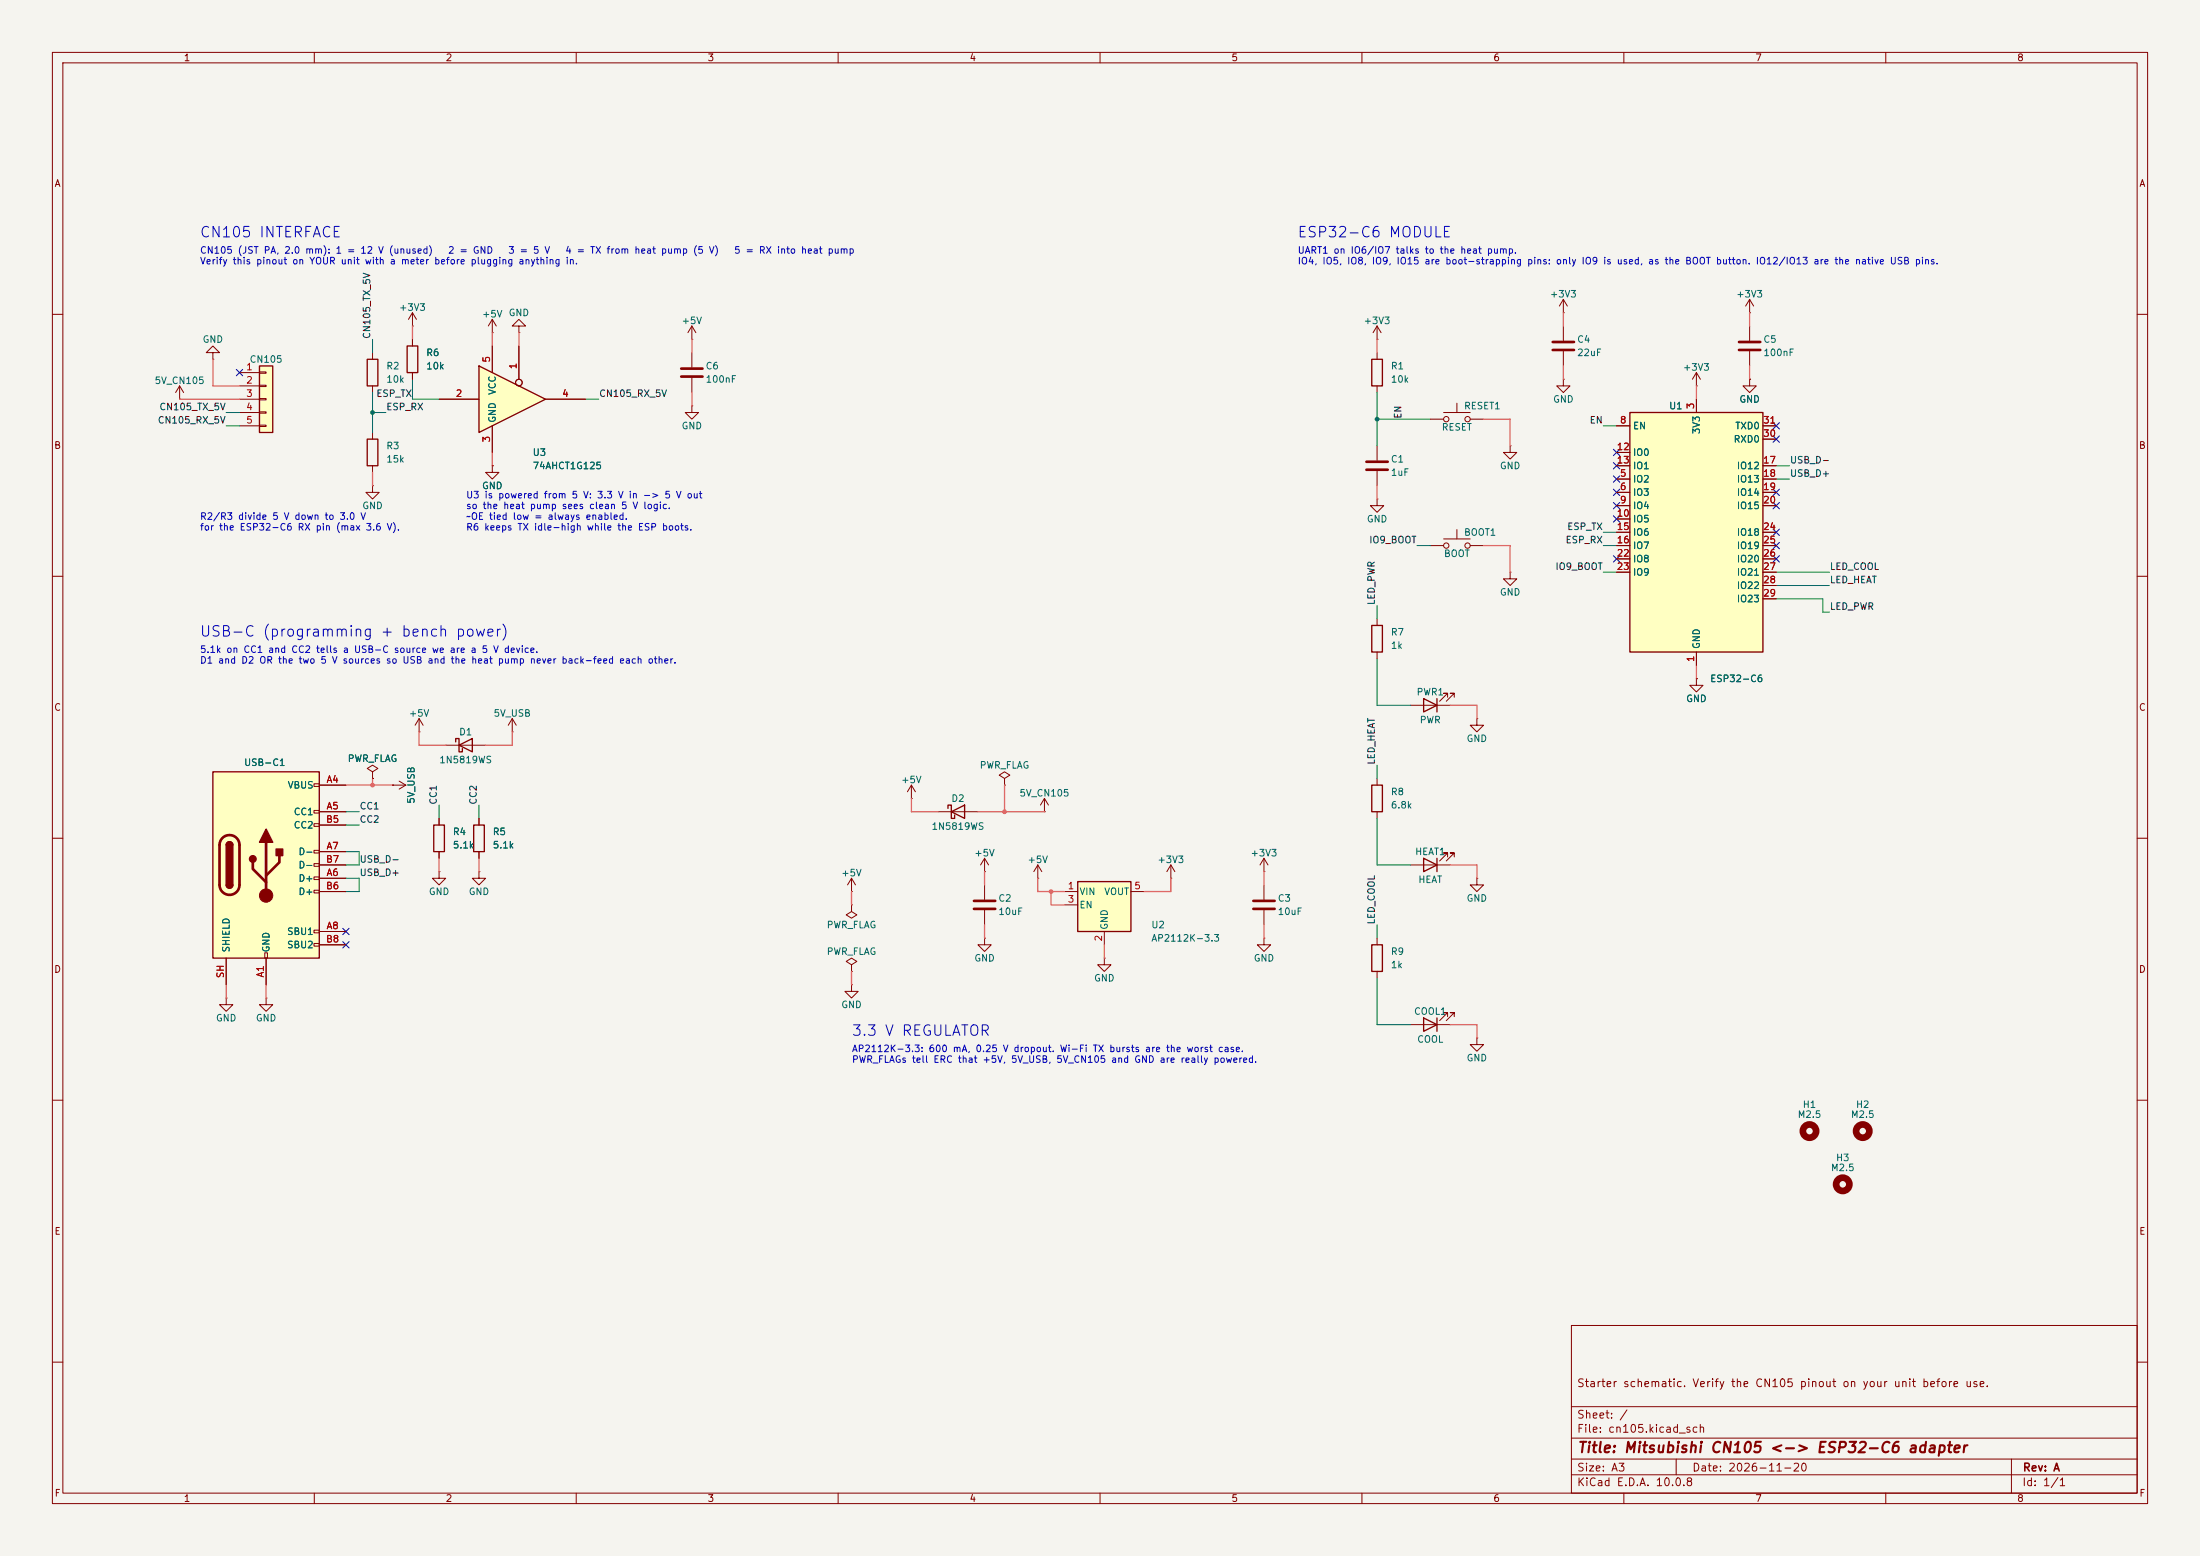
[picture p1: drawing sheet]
<svg xmlns="http://www.w3.org/2000/svg" width="420mm" height="297mm" viewBox="0 0 420 297" stroke-linecap="round" stroke-linejoin="round" font-family="sans-serif">
<path d="M0 0h420v297h-420z" fill="#f5f4ef" stroke="#f5f4ef" stroke-width=".19"/>
<g fill="none" stroke="#840000" stroke-width=".19">
<path d="M10 10h400v277h-400zM12 12h396v273h-396zM60 10v2M110 10v2M160 10v2M210 10v2M260 10v2M310 10v2M360 10v2M10 60h2M34.3 76.2h.1M34.3 73.7l-.8 1.2"/>
<path d="M34.3 73.7l.8 1.2M34.3 73.7v2.5M99.1 62.2h1.2l-1.2-1.2-1.3 1.2h1.3v1.3M99.1 63.5h.1M262.9 64.8h.1M262.9 62.2v2.6M262.9 67.3v1.3M262.9 73.7v1.2M262.9 62.2l-.8 1.3M262.9 62.2l.8 1.3M408 60h2M71.1 92.7v1.3h1.3l-1.3 1.3-1.3-1.3h1.3"/>
<path d="M71.1 92.7h.1M71.1 82.6v1.2M71.1 88.9v1.3M94 88.9v1.3h1.2l-1.2 1.2-1.3-1.2h1.3M94 88.9h.1M288.3 85.1v1.3h1.3l-1.3 1.2-1.3-1.2h1.3M288.3 85.1h.1M10 110h2M288.3 109.2v1.3h1.3l-1.3 1.3-1.3-1.3h1.3M288.3 109.2h.1M408 110h2M80 139.7h.1"/>
<path d="M80 137.2l-.8 1.2M80 137.2l.8 1.2M80 137.2v2.5M281.9 137.2v1.2h1.3l-1.3 1.3-1.2-1.3h1.2M281.9 137.2h.1M10 160h2M408 160h2M10 210h2M408 210h2M300 253h108v32h-108zM10 260h2M300 278.5h108"/>
<path d="M300 274.5h108M300 268.5h108M320 278.5v3M384 278.5v6.5M408 260h2M60 285v2M110 285v2M160 285v2M210 285v2M260 285v2M300 281.5h108M310 285v2"/>
<path d="M360 285v2"/>
</g>
<path d="M261.9 68.6h2v5.1h-2zM70.1 83.8h2v5.1h-2z" fill="none" stroke="#840000" stroke-width=".25"/>
<path d="M311.1 78.7h25.4v45.8h-25.4z" fill="#ffffc2"/>
<path d="M311.1 78.7h25.4v45.8h-25.4zM82.8 157.5h2v5.1h-2zM87 141.6v-.6h.6v2.5h.7v-.6M87.6 142.2l2.6-1.2v2.5zM90.4 157.5h2.1v5.1h-2.1z" fill="none" stroke="#840000" stroke-width=".25"/>
<g fill="none" stroke="#840000" stroke-width=".19">
<path d="M298.4 59.7h.1M298.4 57.2v2.5M298.4 57.2l-.7 1.2M298.4 57.2l.8 1.2M334 59.7h.1M334 57.2l-.8 1.2M334 57.2l.8 1.2M334 57.2v2.5M298.4 72.4v1.3h1.3l-1.3 1.2-1.2-1.2h1.2M298.4 72.4h.1M298.4 62.2v2.8M298.4 67.1v2.8"/>
<path d="M323.8 73.7h.1M323.8 71.1v2.6M323.8 76.2v2.5M323.8 71.1l-.7 1.3M323.8 71.1l.8 1.3M334 72.4v1.3h1.3l-1.3 1.2-1.3-1.2h1.3M334 72.4h.1M334 62.2v2.8M334 67.1v2.8M262.9 95.3v1.2h1.3l-1.3 1.3-1.3-1.3h1.3M262.9 95.3h.1M262.9 85.1v2.8"/>
<path d="M262.9 89.9v2.8M308.6 91.4h2.5M308.6 94h2.5M308.6 81.3h2.5M308.6 96.5h2.5M308.6 99.1h2.5M308.6 86.4h2.5M308.6 88.9h2.5M336.5 91.4h2.6M336.5 94h2.6M336.5 81.3h2.6M336.5 96.5h2.6"/>
<path d="M336.5 88.9h2.6M336.5 83.8h2.6M273 104.1h2.6M275.6 102.9h5.1M278.1 101.1v1.8M280.7 104.1h2.5M308.6 101.6h2.5M308.6 104.1h2.5M308.6 106.7h2.5M308.6 109.2h2.5M336.5 101.6h2.6M336.5 104.1h2.6"/>
<path d="M336.5 106.7h2.6M336.5 109.2h2.6M336.5 111.8h2.6M336.5 114.3h2.6M323.8 124.5v2.5M71.1 147.3l1-.6-1-.6-1 .6 1 .6v1.3M71.1 148.6h.1M74.9 149.9h.1M74.9 149.9h2.6M76.2 149.1l1.3 .8M77.5 149.9l-1.3 .7M83.8 156.2v1.3"/>
<path d="M85.1 142.2h7.6M91.4 156.2v1.3M83.8 166.4v1.2h1.3l-1.3 1.3-1.3-1.3h1.3M83.8 166.4h.1M83.8 162.6v1.2M91.4 166.4v1.2h1.3l-1.3 1.3-1.2-1.3h1.2M91.4 166.4h.1M91.4 162.6v1.2M43.2 190.5v1.3h1.2l-1.2 1.2-1.3-1.2h1.3M43.2 190.5h.1M50.8 190.5v1.3h1.3l-1.3 1.2-1.3-1.2h1.3M50.8 190.5h.1"/>
<circle cx="276.1" cy="104.1" r=".51"/>
<circle cx="280.2" cy="104.1" r=".51"/>
</g>
<path d="M296.4 65.3h4.1M296.4 66.8h4.1M332 65.3h4M332 66.8h4M260.9 88.1h4M260.9 89.7h4" fill="none" stroke="#840000" stroke-width=".51"/>
<path d="M40.6 147.3h20.4v35.6h-20.4z" fill="#ffffc2"/>
<g fill="none" stroke="#840000" stroke-width=".19">
<path d="M275.6 78.7h5.1M278.1 77v1.7M273 80h2.6M280.7 80h2.5M262.9 118.1v1.3M262.9 124.5v1.2M59.9 149.6h1.1v.5h-1.1zM59.9 154.7h1.1v.5h-1.1zM59.9 157.2h1.1v.5h-1.1zM61 149.9h5M61 154.9h5M61 157.5h5"/>
<path d="M59.9 162.3h1.1v.5h-1.1zM59.9 164.8h1.1v.6h-1.1zM59.9 167.4h1.1v.5h-1.1zM59.9 169.9h1.1v.5h-1.1zM59.9 177.5h1.1v.6h-1.1zM61 167.6h5M61 162.6h5M61 177.8h5M61 170.2h5M61 165.1h5M223.5 167.6h.1M223.5 165.1l-.7 1.3"/>
<path d="M223.5 165.1l.8 1.3M223.5 165.1v2.5M269.2 165.1h7.7M276.4 163.6v-.8h-.8h.8l-1.6 1.5M277.6 163.6v-.8h-.7h.7l-1.5 1.5M281.9 167.6v1.3h1.3l-1.3 1.3-1.2-1.3h1.2M281.9 167.6h.1M43.2 182.9v5.1M50.5 181.9h.6v1h-.6zM50.8 182.9v5.1M59.9 180.1h1.1v.5h-1.1zM61 180.3h5"/>
<path d="M210.8 182.9v1.3h1.3l-1.3 1.2-1.3-1.2h1.3M210.8 182.9h.1M281.9 198.1v1.3h1.3l-1.3 1.3-1.2-1.3h1.2M281.9 198.1h.1"/>
<circle cx="276.1" cy="80" r=".51"/>
<circle cx="280.2" cy="80" r=".51"/>
</g>
<path d="M261.9 119.4h2v5.1h-2zM40.6 147.3h20.4v35.6h-20.4zM43.2 161.3a.64 .64 0 0 1 .6-.6 .64 .64 0 0 1 .6 .6M43.2 168.9a.64 .64 0 0 0 .6 .6 .64 .64 0 0 0 .6-.6M271.8 163.8l2.5 1.3-2.5 1.3zM274.3 163.8v2.6" fill="none" stroke="#840000" stroke-width=".25"/>
<path d="M42.5 160a1.9 1.9 0 0 1 2-.5 1.9 1.9 0 0 1 1.2 1.8v7.6a1.91 1.91 0 0 1-1.9 1.9 1.91 1.91 0 0 1-1.9-1.9v-7.8l.2-.6zM48.3 164.6v1.3l2.5 2.5M50.8 160.8v10.1M53.3 163.3v1.3l-2.5 2.5" fill="none" stroke="#840000" stroke-width=".51"/>
<g fill="#840000" stroke="#840000" stroke-width=".25">
<path d="M43.2 161.3h1.2v7.6h-1.2z"/>
<path d="M43.4 160.8a.64 .64 0 0 1 .7-.1 .64 .64 0 0 1 .3 .6h-1.2z"/>
<path d="M43.2 168.9h1.2a.64 .64 0 0 1-.6 .6 .64 .64 0 0 1-.6-.6z"/>
<path d="M50.8 158.2l1.3 2.6h-2.6z"/>
<path d="M52.7 162.1h1.3v1.2h-1.3z"/>
<circle cx="48.3" cy="164" r=".63"/>
</g>
<circle cx="50.8" cy="170.9" r="1.27" fill="#840000" stroke="#840000" stroke-width=".19"/>
<g fill="none" stroke="#840000" stroke-width="1.3">
<circle cx="345.4" cy="215.9" r="1.27"/>
<circle cx="355.6" cy="215.9" r="1.27"/>
<circle cx="351.8" cy="226.1" r="1.27"/>
</g>
<path d="M205.7 168.3h10.2v9.5h-10.2z" fill="#ffffc2"/>
<path d="M271.8 133.4l2.5 1.2-2.5 1.3zM274.3 133.4v2.5M181 154.3v-.6h.6v2.5h.6v-.6M181.6 154.9l2.5-1.2v2.5zM261.9 149.9h2v5h-2zM205.7 168.3h10.2v9.5h-10.2zM261.9 180.3h2v5.1h-2zM271.8 194.3l2.5 1.3-2.5 1.3zM274.3 194.3v2.6" fill="none" stroke="#840000" stroke-width=".25"/>
<g fill="none" stroke="#840000" stroke-width=".19">
<path d="M132.1 77.5v1.2h1.2l-1.2 1.3-1.3-1.3h1.3M132.1 77.5h.1M97.8 139.7h.1M97.8 137.2l-.8 1.2M97.8 137.2l.8 1.2M97.8 137.2v2.5M269.2 134.6h7.7M276.4 133.1v-.8h-.8h.8l-1.6 1.6M277.6 133.1v-.8h-.7h.7l-1.5 1.6M323.8 129.5v1.3h1.3l-1.3 1.3-1.2-1.3h1.2M323.8 129.5h.1M174 152.4h.1"/>
<path d="M174 149.9l-.8 1.2M174 149.9l.8 1.2M174 149.9v2.5M179.1 154.9h7.6M262.9 148.6v1.3M262.9 154.9v1.3M188 179.1v1.2h1.2l-1.2 1.3-1.3-1.3h1.3M188 179.1h.1M188 166.4h.1M188 163.8v2.6M188 168.9v2.8M188 173.7v2.8"/>
<path d="M188 163.8l-.8 1.3M188 163.8l.7 1.3M198.1 167.6h.1M198.1 165.1l-.7 1.3M198.1 165.1l.8 1.3M198.1 165.1v2.5M203.2 170.2h2.5M203.2 172.7h2.5M210.8 177.8v2.5M215.9 170.2h2.5M262.9 179.1v1.2M262.9 185.4v1.3"/>
<path d="M269.2 195.6h7.7M276.4 194.1v-.8h-.8h.8l-1.6 1.5M277.6 194.1v-.8h-.7h.7l-1.5 1.5"/>
</g>
<path d="M185.9 172h4.1M185.9 173.5h4.1" fill="none" stroke="#840000" stroke-width=".51"/>
<path d="M91.4 69.9l12.7 6.3-12.7 6.4z" fill="#ffffc2"/>
<path d="M70.1 68.6h2v5.1h-2zM77.7 66h2.1v5.1h-2.1zM91.4 69.9l12.7 6.3-12.7 6.4z" fill="none" stroke="#840000" stroke-width=".25"/>
<g fill="none" stroke="#840000" stroke-width=".19">
<path d="M78.7 59.7v2.5M78.7 59.7l-.7 1.3M78.7 59.7l.8 1.3M71.1 67.3v1.3M71.1 73.7v1.2M78.7 62.2h.1M78.7 64.8v1.2M78.7 71.1v1.3M83.8 76.2h7.6M94 66v5.1M99.1 66v6.4M104.1 76.2h7.7"/>
<path d="M132.1 67.3v2.8M132.1 72.1v2.8M94 81.3v5.1M191.8 148.6l1-.6-1-.7-1 .7 1 .6v1.3M191.8 149.9h.1M199.4 154.9h.1M199.4 152.4l-.8 1.3M199.4 152.4l.8 1.3M199.4 152.4v2.5M162.6 172.7v1.3l1 .6-1 .7-1.1-.7 1.1-.6M162.6 172.7h.1M162.6 170.2h.1"/>
<path d="M162.6 167.6l-.8 1.3M162.6 167.6l.7 1.3M162.6 167.6v2.6M241.3 166.4h.1M241.3 179.1v1.2h1.3l-1.3 1.3-1.3-1.3h1.3M241.3 179.1h.1M241.3 163.8v2.6M241.3 168.9v2.8M241.3 173.7v2.8M241.3 163.8l-.8 1.3M241.3 163.8l.8 1.3M162.6 184.2l1-.7-1-.6-1.1 .6 1.1 .7v1.2"/>
<path d="M162.6 185.4h.1M162.6 188v1.2h1.2l-1.2 1.3-1.3-1.3h1.3M162.6 188h.1"/>
<circle cx="99.1" cy="73" r=".63"/>
</g>
<path d="M130 70.4h4.1M130 71.9h4.1M239.3 172h4M239.3 173.5h4" fill="none" stroke="#840000" stroke-width=".51"/>
<path d="M49.5 69.9h2.6v12.7h-2.6z" fill="#ffffc2"/>
<path d="M49.5 69.9h2.6v12.7h-2.6z" fill="none" stroke="#840000" stroke-width=".25"/>
<g fill="none" stroke="#840000" stroke-width=".19">
<path d="M40.6 67.3h1.3l-1.3-1.3-1.2 1.3h1.2v1.3M40.6 68.6h.1M45.7 71.1h3.8M45.7 73.7h3.8M45.7 76.2h3.8M45.7 78.7h3.8M49.5 71h1.3v.2h-1.3zM49.5 73.5h1.3v.3h-1.3zM49.5 76.1h1.3v.2h-1.3zM49.5 78.6h1.3v.3h-1.3zM78.7 64.8v1.2M78.7 71.1v1.3"/>
<path d="M83.8 76.2h7.6M94 63.5h.1M94 61l-.8 1.2M94 61l.7 1.2M94 61v2.5M94 66v5.1M99.1 66v6.4M104.1 76.2h7.7M132.1 64.8h.1M132.1 62.2l-.8 1.3M132.1 62.2l.7 1.3M132.1 62.2v2.6"/>
<path d="M323.8 76.2v2.5M334 72.4h.1M45.7 81.3h3.8M49.5 81.2h1.3v.2h-1.3zM94 88.9h.1M94 81.3v5.1M308.6 81.3h2.5M308.6 91.4h2.5M308.6 94h2.5M308.6 96.5h2.5M308.6 99.1h2.5M308.6 86.4h2.5"/>
<path d="M308.6 88.9h2.5M336.5 81.3h2.6M336.5 91.4h2.6M336.5 94h2.6M336.5 96.5h2.6M336.5 88.9h2.6M336.5 83.8h2.6M308.6 101.6h2.5M308.6 104.1h2.5M308.6 106.7h2.5M308.6 109.2h2.5M336.5 101.6h2.6"/>
<path d="M336.5 104.1h2.6M336.5 106.7h2.6M336.5 109.2h2.6M336.5 111.8h2.6M336.5 114.3h2.6M323.8 129.5h.1M323.8 124.5v2.5M61 149.9h5M61 154.9h5M61 157.5h5M71.1 148.6h.1M74.9 149.9h.1"/>
<path d="M83.8 156.2v1.3M91.4 156.2v1.3M61 167.6h5M61 162.6h5M61 177.8h5M61 170.2h5M61 165.1h5M83.8 162.6v1.2M91.4 162.6v1.2M43.2 182.9v5.1M50.8 182.9v5.1M61 180.3h5"/>
<circle cx="99.1" cy="73" r=".63"/>
</g>
<g fill="none" stroke="#009600" stroke-width=".19">
<path d="M43.2 78.7h2.5M71.1 64.8v2.5M71.1 74.9v7.7M71.1 78.7h2.6M78.7 72.4v3.8h5.1M111.8 76.2h2.5M262.9 74.9v10.2M43.2 81.3h2.5M262.9 80h10.1M306.1 81.3h2.5M339.1 88.9h2.5M339.1 91.4h2.5"/>
<path d="M262.9 115.6v2.5M270.5 104.1h2.5M306.1 109.2h2.5M306.1 104.1h2.5M306.1 101.6h2.5M339.1 109.2h10.1M339.1 114.3h8.9v2.5h1.2M339.1 111.8h10.1M262.9 125.7v8.9h6.3M66 157.5h2.6M66 154.9h2.6M83.8 153.7v2.5"/>
<path d="M91.4 153.7v2.5M262.9 146.1v2.5M262.9 156.2v8.9h6.3M66 162.6h2.6v2.5h-2.6M66 167.6h2.6v2.6h-2.6M262.9 176.5v2.6M262.9 186.7v8.9h6.3"/>
</g>
<g fill="none" stroke="#f66" stroke-width=".25">
<path d="M298.4 59.7v2.5M334 59.7v2.5M34.3 76.2h11.4M40.6 68.6v5.1h5.1M78.7 62.2v2.6M94 63.5v2.5M99.1 63.5v2.5M132.1 64.8v2.5M132.1 74.9v2.6M262.9 64.8v2.5M298.4 69.9v2.5M323.8 73.7v2.5"/>
<path d="M334 69.9v2.5M71.1 90.2v2.5M94 86.4v2.5M262.9 92.7v2.6M283.2 80h5.1v5.1M283.2 104.1h5.1v5.1M80 139.7v2.5h5.1M97.8 139.7v2.5h-5.1M276.9 134.6h5v2.6M323.8 127v2.5M66 149.9h8.9M71.1 148.6v1.3"/>
<path d="M174 152.4v2.5h5.1M186.7 154.9h12.7M191.8 149.9v5M83.8 163.8v2.6M91.4 163.8v2.6M162.6 170.2v2.5M188 166.4v2.5M188 176.5v2.6M198.1 167.6v2.6h5.1M200.7 170.2v2.5h2.5M223.5 167.6v2.6h-5.1M241.3 166.4v2.5"/>
<path d="M241.3 176.5v2.6M276.9 165.1h5v2.5M43.2 188v2.5M50.8 188v2.5M162.6 185.4v2.6M210.8 180.3v2.6M276.9 195.6h5v2.5"/>
</g>
<g fill="none" stroke="#000084" stroke-width=".19">
<path d="M45.1 70.5l1.2 1.2M46.3 70.5l-1.2 1.2M308 88.3l1.2 1.2M308 98.5l1.2 1.2M308 93.4l1.2 1.2M308 95.9l1.2 1.2M308 90.8l1.2 1.2M308 85.8l1.2 1.2M309.2 88.3l-1.2 1.2M309.2 98.5l-1.2 1.2M309.2 93.4l-1.2 1.2M309.2 95.9l-1.2 1.2"/>
<path d="M309.2 90.8l-1.2 1.2M309.2 85.8l-1.2 1.2M338.5 93.4l1.2 1.2M338.5 83.2l1.2 1.2M338.5 80.7l1.2 1.2M338.5 95.9l1.2 1.2M339.7 93.4l-1.2 1.2M339.7 83.2l-1.2 1.2M339.7 80.7l-1.2 1.2M339.7 95.9l-1.2 1.2M308 106.1l1.2 1.2M309.2 106.1l-1.2 1.2"/>
<path d="M338.5 106.1l1.2 1.2M338.5 103.5l1.2 1.2M338.5 101l1.2 1.2M339.7 106.1l-1.2 1.2M339.7 103.5l-1.2 1.2M339.7 101l-1.2 1.2M65.4 177.2l1.2 1.2M65.4 179.7l1.2 1.2M66.6 177.2l-1.2 1.2M66.6 179.7l-1.2 1.2"/>
</g>
<circle cx="262.9" cy="80" r=".46" fill="#009600"/>
<g fill="#f66">
<circle cx="200.7" cy="170.2" r=".46"/>
<circle cx="191.8" cy="154.9" r=".46"/>
<circle cx="71.1" cy="149.9" r=".46"/>
</g>
<circle cx="71.1" cy="78.7" r=".46" fill="#009600"/>
<g font-size="2" fill="#0000c2">
<text x="38" y="45.8">CN105 INTERFACE</text>
<text x="247.6" y="45.8">ESP32-C6 MODULE</text>
<text x="38" y="122">USB-C (programming + bench power)</text>
<text x="162.5" y="198.2">3.3 V REGULATOR</text>
</g>
<text font-size="2" fill="#840000" x="301" y="277.8">Title: Mitsubishi CN105 &lt;-&gt; ESP32-C6 adapter</text>
<g font-size="1.5" fill="#840000">
<text x="300.9" y="265.1">Starter schematic. Verify the CN105 pinout on your unit before use.</text>
<text x="300.9" y="273.8">File: cn105.kicad_sch</text>
<text x="300.9" y="271.1">Sheet: /</text>
<text x="300.9" y="281.2">Size: A3</text>
<text x="322.9" y="281.2">Date: 2026-11-20</text>
<text x="386" y="281.2">Rev: A</text>
<text x="300.9" y="284">KiCad E.D.A. 10.0.8</text>
<text x="385.9" y="284">Id: 1/1</text>
</g>
<g font-size="1.3" fill="#840000">
<text x="35" y="12">1</text>
<text x="85" y="12">2</text>
<text x="135" y="12">3</text>
<text x="185" y="12">4</text>
<text x="235" y="12">5</text>
<text x="285" y="12">6</text>
<text x="335" y="12">7</text>
<text x="385" y="12">8</text>
<text x="10.3" y="36">A</text>
<text x="408.3" y="36">A</text>
<text x="10.2" y="86">B</text>
<text x="408.2" y="86">B</text>
<text x="10.2" y="136">C</text>
<text x="408.2" y="136">C</text>
<text x="10.2" y="186">D</text>
<text x="408.2" y="186">D</text>
<text x="10.3" y="236">E</text>
<text x="408.3" y="236">E</text>
<text x="10.3" y="286">F</text>
<text x="35" y="287">1</text>
<text x="85" y="287">2</text>
<text x="135" y="287">3</text>
<text x="185" y="287">4</text>
<text x="235" y="287">5</text>
<text x="285" y="287">6</text>
<text x="335" y="287">7</text>
<text x="385" y="287">8</text>
<text x="408.3" y="286">F</text>
</g>
<g font-size="1.3" fill="#0000c2">
<text x="38.1" y="48.7">CN105 (JST PA, 2.0 mm): 1 = 12 V (unused)</text>
<text x="38.1" y="50.8">Verify this pinout on YOUR unit with a meter before plugging anything in.</text>
<text x="85.4" y="48.7">2 = GND</text>
<text x="96.9" y="48.7">3 = 5 V</text>
<text x="107.8" y="48.7">4 = TX from heat pump (5 V)</text>
<text x="140" y="48.7">5 = RX into heat pump</text>
<text x="247.6" y="48.7">UART1 on IO6/IO7 talks to the heat pump.</text>
<text x="247.6" y="50.8">IO4, IO5, IO8, IO9, IO15 are boot-strapping pins: only IO9 is used, as the BOOT button. IO12/IO13 are the native USB pins.</text>
<text x="88.9" y="95.4">U3 is powered from 5 V: 3.3 V in -&gt; 5 V out</text>
<text x="38.1" y="99.5">R2/R3 divide 5 V down to 3.0 V</text>
<text x="38.1" y="101.6">for the ESP32-C6 RX pin (max 3.6 V).</text>
<text x="88.9" y="97.5">so the heat pump sees clean 5 V logic.</text>
<text x="88.9" y="99.5">~OE tied low = always enabled.</text>
<text x="88.9" y="101.6">R6 keeps TX idle-high while the ESP boots.</text>
<text x="38.1" y="124.9">5.1k on CC1 and CC2 tells a USB-C source we are a 5 V device.</text>
<text x="38.1" y="127">D1 and D2 OR the two 5 V sources so USB and the heat pump never back-feed each other.</text>
<text x="162.5" y="201.1">AP2112K-3.3: 600 mA, 0.25 V dropout. Wi-Fi TX bursts are the worst case.</text>
<text x="162.5" y="203.2">PWR_FLAGs tell ERC that +5V, 5V_USB, 5V_CN105 and GND are really powered.</text>
</g>
<g font-size="1.3" fill="#006464">
<text x="76.1" y="59.6">+3V3</text>
<text x="295.8" y="57.1">+3V3</text>
<text x="331.3" y="57.1">+3V3</text>
<text x="38.6" y="65.7">GND</text>
<text x="91.9" y="60.9">+5V</text>
<text x="97" y="60.7">GND</text>
<text x="130" y="62.2">+5V</text>
<text x="260.2" y="62.2">+3V3</text>
<text x="301" y="65.7">C4</text>
<text x="336.5" y="65.7">C5</text>
<text x="47.6" y="69.5">CN105</text>
<text x="73.6" y="70.8">R2</text>
<text x="81.3" y="68.3">R6</text>
<text x="81.3" y="70.8">10k</text>
<text x="134.6" y="70.8">C6</text>
<text x="265.4" y="70.8">R1</text>
<text x="301" y="68.3">22uF</text>
<text x="321.2" y="71.1">+3V3</text>
<text x="336.5" y="68.3">100nF</text>
<text x="29.4" y="73.6">5V_CN105</text>
<text x="73.6" y="73.4">10k</text>
<text x="94.9" y="75.5" transform="rotate(-90 94.9 75.5)">VCC</text>
<text x="134.6" y="73.4">100nF</text>
<text x="265.4" y="73.4">10k</text>
<text x="296.4" y="77.2">GND</text>
<text x="331.9" y="77.2">GND</text>
<text x="94.9" y="80.8" transform="rotate(-90 94.9 80.8)">GND</text>
<text x="130" y="82.2">GND</text>
<text x="275.1" y="82.5">RESET</text>
<text x="279.4" y="78.4">RESET1</text>
<text x="311.6" y="82.2">EN</text>
<text x="318.5" y="78.4">U1</text>
<text x="324.8" y="83" transform="rotate(-90 324.8 83)">3V3</text>
<text x="331.2" y="82.2">TXD0</text>
<text x="73.6" y="86.1">R3</text>
<text x="73.6" y="88.6">15k</text>
<text x="101.6" y="87.3">U3</text>
<text x="101.6" y="89.9">74AHCT1G125</text>
<text x="265.4" y="88.6">C1</text>
<text x="286.2" y="89.9">GND</text>
<text x="311.6" y="87.3">IO0</text>
<text x="311.6" y="89.9">IO1</text>
<text x="330.9" y="84.8">RXD0</text>
<text x="331.5" y="89.9">IO12</text>
<text x="91.9" y="93.7">GND</text>
<text x="265.4" y="91.1">1uF</text>
<text x="311.6" y="92.4">IO2</text>
<text x="311.6" y="94.9">IO3</text>
<text x="331.5" y="92.4">IO13</text>
<text x="331.5" y="94.9">IO14</text>
<text x="69.1" y="97.5">GND</text>
<text x="260.8" y="100">GND</text>
<text x="311.6" y="97.5">IO4</text>
<text x="311.6" y="100">IO5</text>
<text x="331.5" y="97.5">IO15</text>
<text x="275.6" y="106.6">BOOT</text>
<text x="279.4" y="102.6">BOOT1</text>
<text x="311.6" y="102.6">IO6</text>
<text x="311.6" y="105.1">IO7</text>
<text x="311.6" y="107.6">IO8</text>
<text x="331.5" y="102.6">IO18</text>
<text x="331.5" y="105.1">IO19</text>
<text x="331.5" y="107.6">IO20</text>
<text x="286.2" y="114">GND</text>
<text x="311.6" y="110.2">IO9</text>
<text x="331.5" y="110.2">IO21</text>
<text x="331.5" y="112.7">IO22</text>
<text x="331.5" y="115.3">IO23</text>
<text x="265.4" y="121.6">R7</text>
<text x="265.4" y="124.2">1k</text>
<text x="324.8" y="124" transform="rotate(-90 324.8 124)">GND</text>
<text x="326.4" y="130.5">ESP32-C6</text>
<text x="77.9" y="137.1">+5V</text>
<text x="94.1" y="137.1">5V_USB</text>
<text x="270.3" y="133">PWR1</text>
<text x="321.8" y="134.3">GND</text>
<text x="87.5" y="140.7">D1</text>
<text x="270.9" y="138.4">PWR</text>
<text x="279.9" y="141.9">GND</text>
<text x="46.5" y="146.5">USB-C1</text>
<text x="66.3" y="145.7">PWR_FLAG</text>
<text x="83.8" y="146">1N5819WS</text>
<text x="171.9" y="149.8">+5V</text>
<text x="186.9" y="147">PWR_FLAG</text>
<text x="54.8" y="150.8">VBUS</text>
<text x="56" y="155.9">CC1</text>
<text x="79.5" y="153.5" transform="rotate(-90 79.5 153.5)">5V_USB</text>
<text x="181.5" y="153.4">D2</text>
<text x="194.5" y="152.3">5V_CN105</text>
<text x="265.4" y="152.1">R8</text>
<text x="265.4" y="154.6">6.8k</text>
<text x="56" y="158.4">CC2</text>
<text x="86.3" y="159.7">R4</text>
<text x="94" y="159.7">R5</text>
<text x="177.7" y="158.7">1N5819WS</text>
<text x="56.9" y="163.5">D-</text>
<text x="56.9" y="166.1">D-</text>
<text x="86.3" y="162.3">5.1k</text>
<text x="94" y="162.3">5.1k</text>
<text x="160.5" y="167.6">+5V</text>
<text x="185.9" y="163.8">+5V</text>
<text x="196.1" y="165">+5V</text>
<text x="220.9" y="165">+3V3</text>
<text x="238.6" y="163.8">+3V3</text>
<text x="270.1" y="163.5">HEAT1</text>
<text x="56.9" y="168.6">D+</text>
<text x="56.9" y="171.1">D+</text>
<text x="81.8" y="171.1">GND</text>
<text x="89.4" y="171.1">GND</text>
<text x="190.5" y="172.4">C2</text>
<text x="206" y="171.1">VIN</text>
<text x="206" y="173.7">EN</text>
<text x="210.7" y="171.1">VOUT</text>
<text x="243.8" y="172.4">C3</text>
<text x="270.7" y="168.9">HEAT</text>
<text x="279.9" y="172.4">GND</text>
<text x="54.7" y="178.8">SBU1</text>
<text x="157.7" y="177.5">PWR_FLAG</text>
<text x="190.5" y="175">10uF</text>
<text x="211.8" y="177.6" transform="rotate(-90 211.8 177.6)">GND</text>
<text x="219.7" y="177.5">U2</text>
<text x="243.8" y="175">10uF</text>
<text x="44.1" y="181.9" transform="rotate(-90 44.1 181.9)">SHIELD</text>
<text x="51.8" y="181.9" transform="rotate(-90 51.8 181.9)">GND</text>
<text x="54.7" y="181.3">SBU2</text>
<text x="157.7" y="182.6">PWR_FLAG</text>
<text x="185.9" y="183.8">GND</text>
<text x="219.7" y="180">AP2112K-3.3</text>
<text x="239.2" y="183.8">GND</text>
<text x="265.4" y="182.6">R9</text>
<text x="265.4" y="185.1">1k</text>
<text x="208.8" y="187.7">GND</text>
<text x="41.1" y="195.3">GND</text>
<text x="48.7" y="195.3">GND</text>
<text x="160.5" y="192.7">GND</text>
<text x="269.8" y="194">COOL1</text>
<text x="270.4" y="199.3">COOL</text>
<text x="279.9" y="202.9">GND</text>
<text x="343.1" y="213.7">M2.5</text>
<text x="344" y="211.8">H1</text>
<text x="353.2" y="213.7">M2.5</text>
<text x="354.2" y="211.8">H2</text>
<text x="350.4" y="221.9">H3</text>
<text x="349.4" y="223.8">M2.5</text>
</g>
<g font-size="1.3" fill="#0f0f0f">
<text x="71" y="64.8" transform="rotate(-90 71 64.8)">CN105_TX_5V</text>
<text x="71.7" y="76.1">ESP_TX</text>
<text x="114.3" y="76.1">CN105_RX_5V</text>
<text x="30" y="81.2">CN105_RX_5V</text>
<text x="30.3" y="78.6">CN105_TX_5V</text>
<text x="73.6" y="78.6">ESP_RX</text>
<text x="267.8" y="80" transform="rotate(-90 267.8 80)">EN</text>
<text x="303.4" y="81.2">EN</text>
<text x="341.6" y="88.8">USB_D-</text>
<text x="341.6" y="91.3">USB_D+</text>
<text x="299.1" y="101.5">ESP_TX</text>
<text x="261.3" y="104">IO9_BOOT</text>
<text x="298.8" y="104">ESP_RX</text>
<text x="296.8" y="109.1">IO9_BOOT</text>
<text x="349.2" y="111.6">LED_HEAT</text>
<text x="349.2" y="109.1">LED_COOL</text>
<text x="262.8" y="115.6" transform="rotate(-90 262.8 115.6)">LED_PWR</text>
<text x="349.2" y="116.7">LED_PWR</text>
<text x="262.8" y="146.1" transform="rotate(-90 262.8 146.1)">LED_HEAT</text>
<text x="68.6" y="154.8">CC1</text>
<text x="83.7" y="153.7" transform="rotate(-90 83.7 153.7)">CC1</text>
<text x="91.3" y="153.7" transform="rotate(-90 91.3 153.7)">CC2</text>
<text x="68.6" y="157.4">CC2</text>
<text x="68.6" y="167.5">USB_D+</text>
<text x="68.6" y="165">USB_D-</text>
<text x="262.8" y="176.6" transform="rotate(-90 262.8 176.6)">LED_COOL</text>
</g>
<g font-size="1.3" fill="#a90000">
<text x="46.9" y="71">1</text>
<text x="93.8" y="69.3" transform="rotate(-90 93.8 69.3)">5</text>
<text x="98.9" y="70.6" transform="rotate(-90 98.9 70.6)">1</text>
<text x="46.9" y="73.5">2</text>
<text x="46.9" y="76.1">3</text>
<text x="86.9" y="76.1">2</text>
<text x="107.2" y="76.1">4</text>
<text x="46.9" y="78.6">4</text>
<text x="46.9" y="81.1">5</text>
<text x="309.1" y="81.1">8</text>
<text x="323.7" y="78.2" transform="rotate(-90 323.7 78.2)">3</text>
<text x="336.5" y="83.7">30</text>
<text x="336.5" y="81.1">31</text>
<text x="93.8" y="84.6" transform="rotate(-90 93.8 84.6)">3</text>
<text x="308.5" y="86.2">12</text>
<text x="308.5" y="88.8">13</text>
<text x="336.5" y="88.8">17</text>
<text x="309.1" y="91.3">5</text>
<text x="309.1" y="93.8">6</text>
<text x="336.5" y="91.3">18</text>
<text x="336.5" y="93.8">19</text>
<text x="308.5" y="98.9">10</text>
<text x="308.5" y="101.5">15</text>
<text x="309.1" y="96.4">9</text>
<text x="336.5" y="96.4">20</text>
<text x="336.5" y="101.5">24</text>
<text x="308.5" y="104">16</text>
<text x="308.5" y="106.5">22</text>
<text x="336.5" y="104">25</text>
<text x="336.5" y="106.5">26</text>
<text x="308.5" y="109.1">23</text>
<text x="336.5" y="109.1">27</text>
<text x="336.5" y="111.6">28</text>
<text x="336.5" y="114.2">29</text>
<text x="323.7" y="126.5" transform="rotate(-90 323.7 126.5)">1</text>
<text x="62.2" y="149.7">A4</text>
<text x="62.2" y="154.8">A5</text>
<text x="62.1" y="157.3">B5</text>
<text x="62.1" y="165">B7</text>
<text x="62.2" y="167.5">A6</text>
<text x="62.2" y="162.4">A7</text>
<text x="62.1" y="170">B6</text>
<text x="203.7" y="170">1</text>
<text x="203.7" y="172.6">3</text>
<text x="216.4" y="170">5</text>
<text x="62.2" y="177.7">A8</text>
<text x="210.7" y="179.8" transform="rotate(-90 210.7 179.8)">2</text>
<text x="62.1" y="180.2">B8</text>
<text x="43" y="186.8" transform="rotate(-90 43 186.8)">SH</text>
<text x="50.7" y="186.7" transform="rotate(-90 50.7 186.7)">A1</text>
</g>
</svg>
